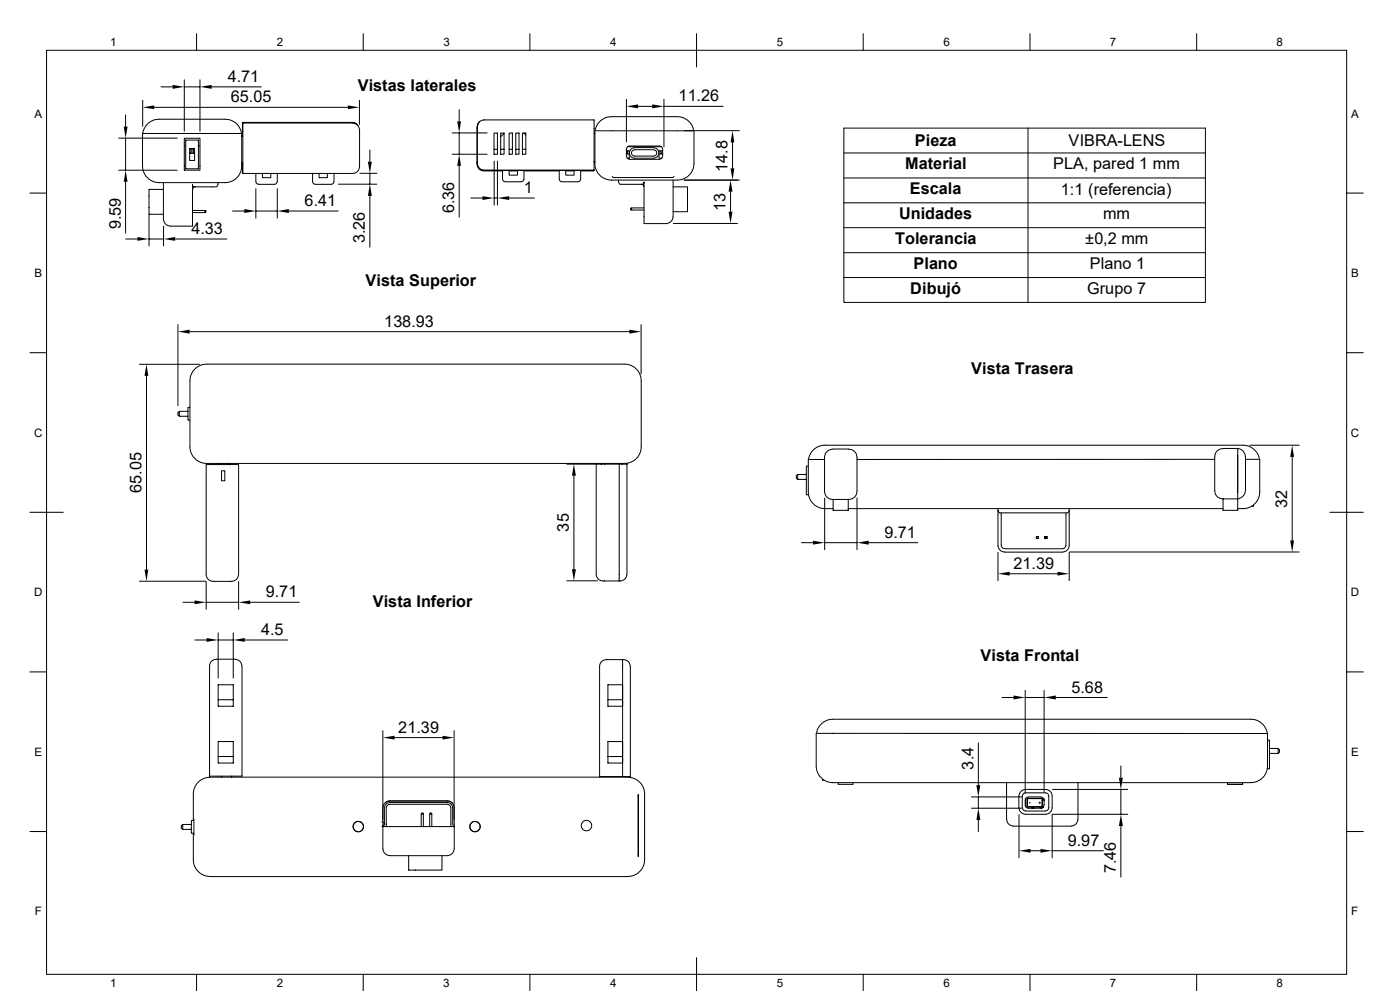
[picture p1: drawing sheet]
<svg xmlns="http://www.w3.org/2000/svg" width="420mm" height="297mm" viewBox="0 0 420 297" stroke-linecap="round" stroke-linejoin="round" font-family="sans-serif">
<g fill="none" stroke="#000" stroke-width=".3">
<path d="M14 15.1h390v276.9h-390zM59 10.1v5M109 10.1v5M159 10.1v5M209 10.1v10M259 10.1v5M309 10.1v5M359 10.1v5M37.7 34.4v3.5M42.8 40a5.1 5.1 0 0 1 5-4.3h19.7a5.1 5.1 0 0 1 5 4.3M42.8 30.1v7.8M46.3 32.2h58.1"/>
<path d="M48.3 26h3.5M55.3 23.9v15.4M55.3 26h4.7M60 23.9v15.4M63.5 26h14.9M72.5 40v9.7a5.1 5.1 0 0 1-5 5h-19.7a5.1 5.1 0 0 1-5-5v-9.7M72.9 36.9h32.9a2.15 2.15 0 0 1 2.1 2.5v10.1a2.22 2.22 0 0 1-2.1 2.5h-32.9zM105.7 36.7l1 .3 .7 .7M107 37.2l-1.2-.5h-33.1v4.1M107.8 30.1v7.2M135.6 39.8h10.5M137.8 32.9v3.5"/>
<path d="M137.8 39.8v6.4M143.2 38l.1-.8 .4-.6 1.4-.7h33.1v12.6M143.2 38v11M143.5 37l-.4 1.1v10.6a2.22 2.22 0 0 0 2 2.5h5.6M143.9 36.4l-.6 1-.1 .6M148.2 39.9h1v6.3h-1zM150.2 39.9h1v6.3h-1zM152.7 39.9h1v6.3h-1zM154.7 39.9h1v6.3h-1zM156.7 39.9h1v6.3h-1zM157.1 39.9l.6 .5M178.2 40h.3v8.5h-.3"/>
<path d="M178.4 40v-.8h29.8v9.8a5.1 5.1 0 0 1-5 5h-19.8a5.1 5.1 0 0 1-5-5.5M178.5 39.2a5 5 0 0 1 4.9-4.2h19.8a5 5 0 0 1 4.9 4.2M187.9 29.8v12.7M191.4 31.9h4.3M199.2 29.8v14.2M199.2 31.9h17.8M205.3 39.2h16.5M253.2 38.4h108.4v52.2h-108.4zM308.4 38.4v52.2M9 57.9h5M35.6 51h17.6M35.6 41.4h17.6"/>
<path d="M37.7 41.4v9.6M37.7 54.5v15.4M42.8 40h29.7M49 54.7l.1 11a2.02 2.02 0 0 0 2 2M49 56.8h-4.3v7.4h4.3M55.3 41.4h4.7v9.6h-4.7zM55.3 43.7h.4M55.7 42h3.8v8.6h-3.8zM55.7 42l.1 .1M55.8 50.5l-.1 .1M56.9 44.5h1.5v1.5h-1.5zM56.9 44.5l.4 .4"/>
<path d="M57.3 44.9h.7v.7h-.7zM57.3 45.6l-.4 .4v2.1h1.5v-2.1l-.4-.4M57.7 55.4l.3 .5 .5 .1M57.7 55.4v12.4h-6.6M57.7 55.3v.1M58.4 44.5l-.4 .4M58.5 56l-.5 .2-.2 .5M59.4 50.5l.1 .1M59.5 43.7h.5M59.5 42l-.1 .1M64.9 56h-6.4M65.4 54.7l-.1 .8-.4 .5"/>
<path d="M72.5 40.7h.2M72.5 48.8h.4M72.5 40.8h.4M72.7 48.8l.2 3M72.7 49.3h-.2M76.8 56.6v8.8M76.8 52v2.5M76.8 54.5l.2 .5 .5 .2M77.5 55.2h4.9M78.7 52v1.3h2.5v-1.3M83.2 52l-.1 2.5-.2 .5-.5 .2M83.2 56.6v8.8"/>
<path d="M93.8 52v2.5M93.8 54.5l.2 .5 .5 .2M94.5 55.2h4.9M95.7 52v1.3h2.5v-1.3M100.2 52v2.5l-.3 .5-.5 .2M101.5 55.2h11.6M107.9 51.9h5.2M111 45v3.5M111 51.9v3.3M111 58.7v15.4M135.6 46.2h10.5M137.8 49.7v15.4"/>
<path d="M141.2 59.4h3.5M143.2 49a2.01 2.01 0 0 0 2 2.1l33-.1M143.2 49l.1 .8 .4 .6 1.2 .6h33.3M148.2 44.7h1M148.3 48.3v13.2M148.3 59.4h.9M149.2 48.3v13.2M150.2 44.7h1M150.7 51.1v2.6M150.8 53.7l.2 .5 .5 .2 3.7 .1 1.6-.1 .3-.7M151.2 40l-1 1M152.7 59.4h7.6"/>
<path d="M152.7 51.1v1.4h2.5v-1.4M152.7 44.7h1M152.7 51.2h2.5M154.7 44.7h1M156.7 44.7h1M157.2 51.1v2.6M157.2 51.2h10.6M167.8 51.1v2.6M167.8 53.7l.2 .5 .5 .2 3.8 .1 1.5-.1 .4-.7M169.7 51.2h2.5M169.7 51.1v1.4h2.5v-1.4M174.2 51.1v2.6"/>
<path d="M178.1 51.1v.1h-3.9M178.2 48.5v2.5M183.6 52.9l.5 .3M184.1 53.2h17.7M185.5 54v.5M185.6 54.5l.4 .7M186 55.2h6.4M187.9 46.1h.9M187.9 45.2h1M188.2 44h10.3M188.8 45.8v1.6h-.7M188.8 45.5h-.7v.6"/>
<path d="M188.8 47.8h9.1M189.4 44.6l1-.3h5.7a1.57 1.57 0 0 1 1.6 1.5 1.57 1.57 0 0 1-1.6 1.6h-5.7a1.57 1.57 0 0 1-1.5-1 1.57 1.57 0 0 1 .5-1.8zM190.4 44.9h5.7M192.4 55.2l.6 .3 .2 .5M193.2 54.5v.2M193.2 54.7v12.3h6.7M193.2 54.7l-.2 .5h-.6M196.1 44.9a.93 .93 0 0 1 .9 .9 .93 .93 0 0 1-.9 1h-5.7a.93 .93 0 0 1-1-1 .93 .93 0 0 1 1-.9M197.5 45.2h1.3M197.7 45.5h.6v.6M197.7 46.1h1.1M197.7 45.8v1.6h.9"/>
<path d="M198.8 44.7l-.3-.7-.6-.2h-9.3l-.6 .7-.1 2.3 .3 .7 .6 .2M198.8 46.8l-.3 .7-.6 .2M198.8 44.7v2.1M201.9 56h4.3v7.5h-4.3M201.9 54v11a2.02 2.02 0 0 1-2 2M202.2 52.9l-.4 .3M205.3 54h16.5M219.2 57.4v6.1M219.8 42.7v7.8M253.2 45.8h108.4M253.2 53.3h108.4M404 57.9h5"/>
<path d="M37.7 71.6h3.5M44.7 64.3v9.4M44.7 71.6h4.4M49.1 67.8v5.9M52.5 71.6h15.6M57.7 63.1h3.8M57.7 63.7h3.8M61.5 63.1l.3 .1v.5h-.3zM69.8 63.2h3.5M76.8 63.2h6.4M86.7 63.2h14.7M189.2 62.4l.3-.1v.6h-.3z"/>
<path d="M189.5 62.9h3.7M189.5 62.3h3.7M202 67h19.2M253.2 60.8h108.4M253.2 68.2h108.4M253.2 75.7h108.4M53.4 97.3v24.3M56.9 99.4h131.9M192.3 97.3v14.8M253.2 83.2h108.4M9 105.7h5M41.8 109.2h18.1"/>
<path d="M43.9 112.6v58.1M58.9 110.2l1.8-.9 1.3-.2h125.4a5.1 5.1 0 0 1 5 5v19.8a5.1 5.1 0 0 1-5 5h-125.4a5.1 5.1 0 0 1-5-5v-20.4l.7-1.9zM404 105.7h5M53.8 123.3l-.4 .4v.7l.4 .4M53.8 124.8h2.6M56.4 123.3h-2.6v1.5M57 122.1l-.6 .1v3.6l.6 .1M65.4 138.9v.3M68.5 138.9v.3M170.1 139.1h9.1M178.9 139.1h6.9M178.9 138.9v33.2a2.09 2.09 0 0 0 2.5 2h4.4"/>
<path d="M180.3 138.9v.2M185.8 139.1v35M185.8 139.1h2.3v33M186.6 138.9v.2M188 138.9v.2M241.9 139.8v8.4M242.5 139.7l-.6 .1M247.4 137.7h-4.9v9.7a5.1 5.1 0 0 0 5 5h2.4M249.9 134.6a2.46 2.46 0 0 0-2.5 2.5v10.1a2.46 2.46 0 0 0 2.5 2.5h4.7a2.46 2.46 0 0 0 2.5-2.5v-10.1a2.46 2.46 0 0 0-2.5-2.5M249.9 134.6h4.7M364.4 137.7h-107.3M366.9 134.5a2.46 2.46 0 0 0-2.5 2.4v10.1a2.46 2.46 0 0 0 2.5 2.5"/>
<path d="M366.9 134.4h4.4M371.3 134.4a2.55 2.55 0 0 1 2.3 2.5M371.3 134.4v15.1M373.6 137.7h4.3v9.7a5.3 5.3 0 0 1-6.6 5M373.6 136.9v10.1M374.9 133.4h14.8M377.8 137.6a5 5 0 0 0-4.9-4.2h-125.4a5.1 5.1 0 0 0-5 4.3M387.6 136.9v25.1M9 153.5h10M66.5 141.1h.9v3h-.9zM172.2 142.6v28M239.3 143.7h2.6"/>
<path d="M239.3 142.2l-.4 .4v.7l.4 .4M241.9 142.2h-2.6v1.5M241.9 148.2l.6 .1M247.4 149.3v15.5M249.9 149.7v3.3h4.6v-3.3M254.5 152.4h112.4M257.1 149.3v15.5M299.4 152.4v11a2.02 2.02 0 0 0 2 2l17.4 .1a2.1 2.1 0 0 0 2-2.1v-11M299.4 153l.4 .7M299.8 153.7h20.5M300.4 153.7v9.7l.5 .9 .5 .1M319.8 153.7v9.7"/>
<path d="M320.8 153l-.5 .7M366.9 149.5v3.5h4.4v-3.5M366.9 149.5h4.4M373.6 147a2.55 2.55 0 0 1-2.3 2.5M376 151.4v.3h-.4M398.9 153.5h10.1M41.8 174.2h20M61.8 174.3v8.3M71.6 172.2v-33h-9.8v33a2.15 2.15 0 0 0 2.5 2h4.8a2.21 2.21 0 0 0 2.4-2M71.6 174.3v8.3M170.1 174.1h9.1M188 172.1a2.04 2.04 0 0 1-2.2 2"/>
<path d="M240.4 162.6h3.5M247.4 162.6h9.7M260.6 162.6h14.7M299.4 165.6v8.4M301.4 164.5h17.4M302.9 172h14.3M310.9 160.8l.6 .1M310.9 161.4h.6v-.5h-.6v.5h.6M310.9 160.9v.5M311.5 160.8v.6M313.4 160.8v.6M313.5 161.4h.5v-.5h-.5l-.1 .5h.6"/>
<path d="M314 160.9l.1 .5M314.1 160.8l-.6 .1M319.7 163.4l-.3 .7-.6 .3M320.8 165.6v8.4M320.8 165.4h68.9M54.9 180.5h3.5M58.5 191.8h3.5M61.8 180.5h9.8M64.9 197.6a2.02 2.02 0 0 0-2 2v33h7.2h2.5v-33M64.9 197.6h5.7M65.4 189.7v13.5M65.4 191.8h4.6"/>
<path d="M70 189.7v13.5M70.6 197.6a2.02 2.02 0 0 1 2 2M73.4 191.8h12.9M75.1 180.5h14.7M186.8 197.7a2.04 2.04 0 0 1 2.3 2v33h-2.3M9 201.4h5M65.4 205.2h4.6v6.5h-4.6zM65.4 209.7h4.6M114.9 219v28.7M136.2 219v26.6M182.4 205.2h4.4v6.5h-4.4zM182.4 209.7h4.4"/>
<path d="M244.9 219.8h135.3v9.8a5.1 5.1 0 0 1-5 5h-125.3a5.1 5.1 0 0 1-5-5zM244.9 219.8a5 5 0 0 1 5-4.2h125.3a5.1 5.1 0 0 1 5 4.2M300.6 209h3.4M307.6 206.9v30.8M307.6 209h5.6M313.2 206.9v30.6M316.7 209h15.4M404 201.4h5M65.4 222.3h4.6v6.4h-4.6zM65.4 226.7h4.6M66.5 232.6v.3M69.5 232.6v.3"/>
<path d="M118.4 221.1h14.4M179.9 232.7h6.9v-35h-4.4a2.13 2.13 0 0 0-2.5 2v33.2M181.4 232.7v.2M182.4 222.3h4.4v6.4h-4.4zM182.4 226.7h4.4M187.6 232.7v.2M189.1 232.7v.3M191.5 238.1v18.6M246.8 233.5v.3h.4M251.5 234.6v.5M251.5 235.1h4.4zM255.9 234.6v.5"/>
<path d="M291.4 238.8h15.1M293.5 222.7v12.6M293.5 238.8v3.4M302 234.6v11M305.6 238.6v3.5M305.7 238.6a2.02 2.02 0 0 1 2-2h5.9a2.02 2.02 0 0 1 2 2v3.5a2.02 2.02 0 0 1-2 2h-5.9a2.02 2.02 0 0 1-2-2M306.7 238.6v3.5M306.7 238.6l.3-.7 .7-.3h5.9l.9 .5 .1 .5v3.5l-.5 .8-6.4 .2-.7-.4-.3-.6M307.7 239.3v2.6M308.1 239.3h4.6v2.6h-4.6zM308.2 239.3h4.5v2.5h-4.5zM308.2 239.4h4.4v2.4h-4.4z"/>
<path d="M313.2 239.6l-.2-.4-.7-.4-3.8 .1-.5 .1-.4 .6v1.9l.4 .6 4.3 .1M313.2 239.9v-.5l-.1 2.1-.4 .6M313.2 239.8v.1M315.7 236.6h22.6M323.4 234.6v11M336.3 229.6v3.5M336.3 236.6v7.5M368.3 234.6v.5M372.8 234.6v.5h-4.5h4.5M380.2 221.8l.6 .1M380.8 230.3l-.6 .1M380.8 224.3h2.6v1.5"/>
<path d="M380.8 221.9v8.4M380.8 225.8h2.6M383.4 224.3l.4 .4v.7l-.4 .4M9 249.2h5M54.8 247.1l-.4 .4v.7l.4 .4M57.4 247.1h-2.6v1.5h2.6M57.4 246v3.6M57.4 249.6l.8 .1M57.5 245.9h.7M57.5 246h-.1M58 245.9v-7.9a5.1 5.1 0 0 1 5-5l125.4-.1a5.1 5.1 0 0 1 5 5.1v19.7a5.1 5.1 0 0 1-5 5M58 249.7v8a5.1 5.1 0 0 0 5 5"/>
<path d="M58 245.5h.2v4.7h-.2M114.6 246.3l.5 .2 .2 .5M114.9 247.7v6.7M114.9 247.7h.1M114.9 247.7h21.4M115.3 247l-.4 .7M115.3 247l-.2 .5-.5 .2M115.7 240.5l1.2-.5h17.3l1 .2 .6 .7M116.9 241.1l-.5 .1-.5 .9v5.6M116.9 241h17.3M122.6 256.5v4.3h10v-4.3M126.4 244v3.7"/>
<path d="M126.4 243.7h.6v.3h-.6zM127 244v3.7M128.9 244v3.7M129 243.7h.5v.3h-.6zM129.5 244v3.7M134.2 241.1l.7 .3 .4 .7v5.6M135.8 242.1a1.6 1.6 0 0 0-1.6-1.6h-17.3a1.68 1.68 0 0 0-1.5 1.6l-.1 4.9M135.8 242.1v4.9l.5 .7M136.2 254.4a2.1 2.1 0 0 1-2 2.1l-17.3-.1a2.02 2.02 0 0 1-2-2M136.2 242.1a2.02 2.02 0 0 0-2-2h-17.3a2.02 2.02 0 0 0-2 2M136.3 247.7v6.7M136.3 242.1v5.6"/>
<path d="M291.4 242.2h15.1M293.5 245.7v3.5M302 245.6a2.02 2.02 0 0 0 2 2M304 247.6h17.4M305.7 244.1v13M309.2 255h2.9M309.9 242.2l-.4-.1 .7 .1M312 242l.5-.1v.3M312 242h.1M312.1 242l.2 .2M312.7 242.1l-.4 .1M312.9 242h.1"/>
<path d="M313 241.9h-.3v.2M315.6 244.1v13M315.6 255h15.4M315.7 244.1h22.6M323.3 245.6a2.02 2.02 0 0 1-1.9 2M336.3 247.6v15.3M404 249.2h5M63 262.7h125.4M59 292v5M109 292v5M159 292v5M209 287v10"/>
<path d="M259 292v5M309 292v5M359 292v5"/>
<circle cx="107.5" cy="247.7" r="1.57"/>
<circle cx="107.5" cy="247.7" r="1.53"/>
<circle cx="142.5" cy="247.7" r="1.57"/>
<circle cx="142.5" cy="247.7" r="1.53"/>
<circle cx="175.9" cy="247.4" r="1.57"/>
<circle cx="308.9" cy="240.6" r=".07"/>
<circle cx="311.9" cy="240.6" r=".16"/>
</g>
<g fill="#000">
<path d="M37.1 37.9h1.2l-.6 3.5zM42.8 32.2l3.5-.6v1.1zM51.8 25.4l3.5 .6-3.5 .6zM60 26l3.5-.6v1.2zM104.4 31.6l3.4 .6-3.4 .5zM137.2 36.4h1.1l-.5 3.4zM187.9 31.9l3.5-.6v1.2zM195.7 31.3l3.5 .6-3.5 .6zM37.7 51l.6 3.5h-1.2zM110.4 48.5h1.1l-.5 3.4zM111 55.2l.5 3.5h-1.1zM137.8 46.2l.5 3.5h-1.1z"/>
<path d="M144.7 58.8l3.6 .6-3.6 .5zM149.2 59.4l3.5-.6v1.1zM219.2 54l.6 3.4h-1.2zM219.8 39.2l.5 3.5h-1.1zM219.2 50.5h1.1l-.5 3.5zM41.2 71l3.5 .6-3.5 .6zM49.1 71.6l3.4-.6v1.2zM73.3 62.7l3.5 .5-3.5 .6zM83.2 63.2l3.5-.5v1.1zM218.6 63.5h1.2l-.6 3.5zM53.4 99.4l3.5-.6v1.2zM188.8 98.8l3.5 .6-3.5 .6z"/>
<path d="M43.9 109.2l.6 3.4h-1.2zM387.6 133.4l.6 3.5h-1.1zM172.2 139.1l.6 3.5h-1.2zM43.3 170.7h1.2l-.6 3.5zM58.4 180l3.4 .5-3.4 .6zM71.6 180.5l3.5-.5v1.1zM171.6 170.6h1.2l-.6 3.5zM243.9 162.1l3.5 .5-3.5 .6zM257.1 162.6l3.5-.5v1.1zM299.4 172l3.5-.6v1.1zM317.2 171.4l3.6 .6-3.6 .5zM387.1 162h1.1l-.6 3.4z"/>
<path d="M62 191.2l3.4 .6-3.4 .6zM70 191.8l3.4-.6v1.2zM304 208.4l3.6 .6-3.6 .6zM313.2 209l3.5-.6v1.2zM114.9 221.1l3.5-.6v1.2zM132.8 220.5l3.4 .6-3.4 .6zM292.9 235.3h1.2l-.6 3.5zM335.7 233.1h1.1l-.5 3.5zM293.5 242.2l.6 3.5h-1.2zM305.7 255l3.5-.6v1.2zM312.1 254.4l3.5 .6-3.5 .6zM336.3 244.1l.5 3.5h-1.1z"/>
</g>
<g font-size="4.9">
<text x="68.3" y="24.6">4.71</text>
<text x="107.3" y="27.2">Vistas laterales</text>
<text x="69.2" y="30.7">65.05</text>
<text x="203.5" y="30.4">11.26</text>
<text x="274.4" y="43.9">Pieza</text>
<text x="320.6" y="43.9">VIBRA-LENS</text>
<text x="218.3" y="51.5" transform="rotate(-90 218.3 51.5)">14.8</text>
<text x="271.5" y="50.8">Material</text>
<text x="316" y="50.8">PLA, pared 1 mm</text>
<text x="157.1" y="58">1</text>
<text x="272.9" y="58.2">Escala</text>
<text x="318.3" y="58.3">1:1 (referencia)</text>
<text x="91.4" y="61.8">6.41</text>
<text x="136.3" y="63.9" transform="rotate(-90 136.3 63.9)">6.36</text>
<text x="217.7" y="63.3" transform="rotate(-90 217.7 63.3)">13</text>
<text x="269.7" y="65.7">Unidades</text>
<text x="330.9" y="65.7">mm</text>
<text x="36.2" y="68.7" transform="rotate(-90 36.2 68.7)">9.59</text>
<text x="57.4" y="70.1">4.33</text>
<text x="109.5" y="72.9" transform="rotate(-90 109.5 72.9)">3.26</text>
<text x="268.6" y="73.2">Tolerancia</text>
<text x="325.6" y="73.2">±0,2 mm</text>
<text x="274" y="80.6">Plano</text>
<text x="327" y="80.6">Plano 1</text>
<text x="109.6" y="85.8">Vista Superior</text>
<text x="273.1" y="88.1">Dibujó</text>
<text x="326.2" y="88.1">Grupo 7</text>
<text x="115.2" y="97.9">138.93</text>
<text x="291.4" y="112.1">Vista Trasera</text>
<text x="42.5" y="147.8" transform="rotate(-90 42.5 147.8)">65.05</text>
<text x="386.2" y="152.1" transform="rotate(-90 386.2 152.1)">32</text>
<text x="170.7" y="159.3" transform="rotate(-90 170.7 159.3)">35</text>
<text x="265.3" y="161.2">9.71</text>
<text x="304" y="170.5">21.39</text>
<text x="79.8" y="179.1">9.71</text>
<text x="111.8" y="181.8">Vista Inferior</text>
<text x="78.3" y="190.3">4.5</text>
<text x="294.2" y="198.1">Vista Frontal</text>
<text x="321.4" y="207.6">5.68</text>
<text x="119.5" y="219.6">21.39</text>
<text x="292.1" y="230.6" transform="rotate(-90 292.1 230.6)">3.4</text>
<text x="320.3" y="253.5">9.97</text>
<text x="334.8" y="261.7" transform="rotate(-90 334.8 261.7)">7.46</text>
</g>
<g font-size="3.5">
<text x="33" y="13.8">1</text>
<text x="83" y="13.8">2</text>
<text x="133" y="13.8">3</text>
<text x="183" y="13.8">4</text>
<text x="233" y="13.8">5</text>
<text x="283" y="13.8">6</text>
<text x="333" y="13.8">7</text>
<text x="383" y="13.8">8</text>
<text x="10.3" y="35.2">A</text>
<text x="405.3" y="35.2">A</text>
<text x="10.3" y="83.1">B</text>
<text x="405.3" y="83.1">B</text>
<text x="10.2" y="130.9">C</text>
<text x="405.2" y="130.9">C</text>
<text x="10.2" y="178.7">D</text>
<text x="405.2" y="178.7">D</text>
<text x="10.3" y="226.5">E</text>
<text x="405.3" y="226.5">E</text>
<text x="10.4" y="274.4">F</text>
<text x="405.4" y="274.4">F</text>
<text x="33" y="295.8">1</text>
<text x="83" y="295.8">2</text>
<text x="133" y="295.8">3</text>
<text x="183" y="295.8">4</text>
<text x="233" y="295.7">5</text>
<text x="283" y="295.8">6</text>
<text x="333" y="295.8">7</text>
<text x="383" y="295.8">8</text>
</g>
</svg>
